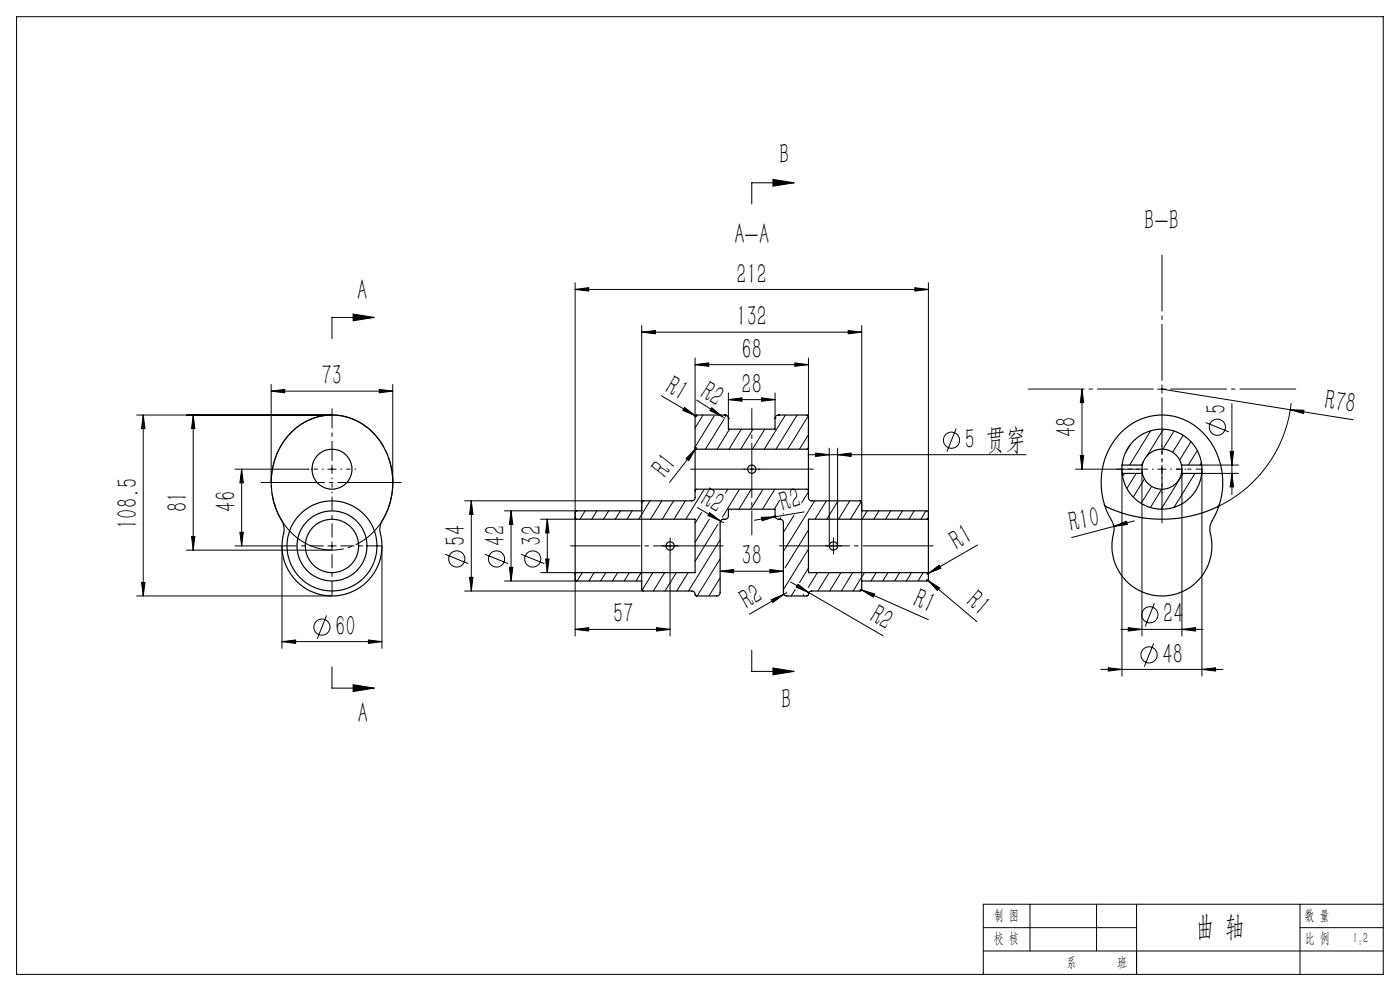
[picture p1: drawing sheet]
<svg xmlns="http://www.w3.org/2000/svg" width="420mm" height="297mm" viewBox="0 0 420 297" stroke-linecap="round" stroke-linejoin="round" font-family="sans-serif">
<g fill="none" stroke="#000" stroke-width=".35">
<path d="M87.6 129.4a17.2 17.2 0 0 1 27.6 4.7 22.7 22.7 0 0 1-.9 22.8l-.4 1.5a23.7 23.7 0 0 1 .3 8.8 15.1 15.1 0 0 1-18.8 10.8 15.1 15.1 0 0 1-10.2-19.1l-.1-1.5a29.2 29.2 0 0 1-3.7-12.2 21.1 21.1 0 0 1 6.2-15.8zM208.5 134.1l.4 .5h33.2l.4-.5M208.5 134.1v13M217.5 124.4h-8.6l-.3 .2-.1 9.5M217.5 124.4h.1M217.5 124.4a.96 .96 0 0 1 1 1M218.5 125.4h.1M218.5 125.4v3.2h14v-3.2M232.5 125.4h.1M233.5 124.4h.1M233.5 124.4l8.9 .1 .1 9.6M233.5 124.4a1.02 1.02 0 0 0-1 1"/>
<path d="M242.5 134.1v13M336.7 139.4v2.5M336.7 139.4a12 12 0 0 1 11.9-10.8 12 12 0 0 1 11.9 10.8M336.7 139.4h6M342.7 139.4v2.5M342.7 139.4a6 6 0 0 1 5.9-4.8 6 6 0 0 1 5.8 4.8M354.4 139.4v2.5M354.4 139.4h6.1M360.5 139.4v2.5M82.3 151.2l.1 .2M116.8 151.2v.2M172.5 155.1l.4 .5h35.6v16h-35.6l-.4 .5"/>
<path d="M172.5 155.1v17M208.5 147.1v2a.96 .96 0 0 1-1 1h-14.5l-.5 .5v2.5h-19.5l-.5 .4v1.6M208.5 147.1l.5-.5h33l.5 .5M242.5 147.1v2a.96 .96 0 0 0 1 1h14.5l.5 .4v2.6h19.5l.5 .4v1.6M278.5 155.1l-.4 .5h-35.6v16h35.6l.4 .5M278.5 155.1v17M331.3 151.2a20.9 20.9 0 0 1 11-25.6 17.4 17.4 0 0 1 21.9 8.5 22.2 22.2 0 0 1 1.6 17.1M331.3 151.2l.1 .2a32.4 32.4 0 0 0 17.2 4.2 34.9 34.9 0 0 0 17.1-4.1l.1-.3M331.3 151.2l.6 1.6 1.6 3.2a5.6 5.6 0 0 1 .3 4.9 15.1 15.1 0 0 0 15.9 17.7 15.1 15.1 0 0 0 13.2-19.7l.2-1.5 2.7-6.2M336.7 141.9a12 12 0 0 0 11.9 10.7 12 12 0 0 0 11.9-10.7M336.7 141.9h6M342.7 141.9a6 6 0 0 0 5.9 4.7 6 6 0 0 0 5.8-4.7"/>
<path d="M354.4 141.9h6.1M172.5 172.1v1.6l.5 .4h19.5v2.5l.4 .5h14.6a1.34 1.34 0 0 1 1.2 1.4l6.3 .1a1.02 1.02 0 0 0 1-1v-21a1.2 1.2 0 0 1 1.7-1l.8-.8v-2.2h14v2a1.23 1.23 0 0 0 1.7 1l.4 .2 .4 .6v21.2a.97 .97 0 0 0 1 1h6.1l.4-.4a1 1 0 0 1 1-1.1h14.6l.4-.4v-2.6h19.5l.5-.4v-1.6"/>
<circle cx="99.6" cy="140.6" r="6"/>
<circle cx="225.5" cy="140.6" r="1.26"/>
<circle cx="99.6" cy="163.6" r="10.5"/>
<circle cx="99.6" cy="163.6" r="13.5"/>
<circle cx="99.6" cy="163.6" r="8"/>
<circle cx="201" cy="163.6" r="1.26"/>
<circle cx="250" cy="163.6" r="1.26"/>
</g>
<g fill="none" stroke="#000" stroke-width=".3">
<path d="M5 5h410v287h-410zM231.9 53.8l6.3 1-6.3 1zM238.2 54.8h-12.7v6.3M105.9 94.1l6.4 1-6.4 1zM112.3 95.1h-12.7v6.4M172.5 86.7l4.1-.5v1zM172.5 84.7v70.4M172.5 86.7h106M192.5 99.6l4.1-.5v.9zM192.5 97.5v76.6M192.5 99.6h66M254.5 99.1l4 .5-4 .4z"/>
<path d="M258.5 97.5v76.6M274.5 86.2l4 .5-4 .5zM278.5 84.7v70.4M81.4 117.2l4-.5v1zM81.4 115.2v29.4M81.4 117.2h36.4M113.8 116.7l4 .5-4 .5zM117.8 115.2v29.4M198.4 118.6l10.2 6M208.5 109.3l4.1-.5v1zM208.5 107.3v17.6M208.5 109.3h34"/>
<path d="M209 119.9l7.7 4.9M218.5 119.8l4.1-.6v1.1zM218.5 117.8v7.6M218.5 119.8h14M228.5 119.2l4 .6-4 .5zM232.5 117.8v7.6M238.4 108.8l4.1 .5-4.1 .5zM242.5 107.3v17.6M324.6 116.6l.5 4.1h-1zM324.6 116.6v24M347.3 116.6h2.5M348.6 115.4v2.5"/>
<path d="M348.6 116.6l38.5 6.2M41 124.4h58.6M43 124.4v54.2M43 124.4l.5 4h-1zM58 124.4v40.5M58 124.4l.5 4h-1zM99.6 139.4v2.5M205.4 122.1l3.2 2.5-3.8-1.6zM205.8 137.4l2.9-2.9-2.1 3.5zM208.6 124.6l.4 .3M208.7 134.5l-7.8 10.1M209 134.1l-.3 .4"/>
<path d="M210.9 124.4l-2.4 3.9M213.5 122.2l3.2 2.6-3.7-1.8zM214.2 124.7l-5.6 9.1M216.7 124.8l.8 .6M217.1 125.7l-5.5 8.9M217.9 124.5l-.2 .4M218.9 128.6l-3.7 6M222.4 128.6l-3.7 6M225.5 139.4v2.5M225.9 128.6l-3.7 6M229.4 128.6l-3.7 6M235.6 124.4l-6.3 10.2"/>
<path d="M239.1 124.4l-6.3 10.2M242.4 136.3h65.4M242.5 124.7l-6.2 9.9M242.5 130.3l-2.6 4.3M244.7 135.8l4.1 .5-4.1 .5zM248.8 134.3v29.3h2.5v-29.3M251.3 136.3l4-.5v1zM286.8 128.5l-2.7 6.9M324.1 136.5h1l-.5 4.1zM339.2 133.2l-1.5 2.4M343 138.4l-.6 1M345.2 129.1l-6.3 10.3"/>
<path d="M348.6 139.4v2.5M349 128.6l-4.9 8.1M352.2 129.2l-3.3 5.4M355 130.5l-3.2 5.1M357.3 132.4l-3.4 5.5M359.2 135l-2.7 4.4M360.4 138.7l-.4 .7M360.5 139.4h11.1M361.7 126.6l7 2.8M369 135.3h1.1l-.5 4.1zM369.6 121v27.2M387.1 122.8l4.1 .1-.2 1z"/>
<path d="M387.1 122.8l18.8 3M387.3 120.8a39.1 39.1 0 0 1-22 31.1M70.5 140.6h21.9M72 159.5h1l-.5 4.1zM72.5 140.6v23M72.5 140.6l.5 4.1h-1zM98.4 140.6h2.5M139.4 150.1h53.6M141.4 150.1v27M141.4 150.1l.5 4.1h-1zM151.3 153.1h21.7M153.3 153.1v21"/>
<path d="M153.3 153.1l.5 4.1h-1zM162.2 155.6h10.8M164.2 155.6l.5 4.1h-1zM164.2 155.6v16M175.5 153.1l-1.5 2.5M179.1 153.1l-1.6 2.5M182.6 153.1l-1.6 2.5M186.1 153.1l-1.5 2.5M189.7 153.1l-1.6 2.5M195 150.1l-3.4 5.5M198.5 150.1l-3.3 5.5M202.1 150.1l-3.4 5.5"/>
<path d="M205.6 150.1l-3.4 5.5M209.2 152.1l6.9 4M210.5 153.6l-2 3.2M211.3 146.6l-5.6 9M212.8 155.6l-4.3 6.9M212.9 153.6l3.2 2.5-3.7-1.6zM215.4 157.1l-6.9 11.1M216.1 156.1l.9 .5M218.3 146.6l-.6 1.1M221.9 146.6l-5.2 8.4M224.3 140.6h2.5M225.4 146.6l-3.7 6"/>
<path d="M228.5 155l4.1-.1-4 1.2zM228.9 146.6l-3.7 6M232.4 146.6l-3.7 6M232.6 154.9l-6.3 1M233.9 149.9l-1.6 2.7M234.2 155.1l-.3 .5M235 153.9l-.1 .1M238.2 154.4l-3.2 5.2M239.5 146.6l-.1 .1M241.2 153.4l-8.6 1.5M242.5 158.9l-7 11.3M242.5 147.4l-2 3.3"/>
<path d="M244.4 150.1l-9.4 15.2M247.9 150.1l-3.4 5.5M251.4 150.1l-3.4 5.5M255 150.1l-3.4 5.5M258.4 150.3l-3.3 5.3M260.2 153.1l-1.6 2.5M263.7 153.1l-1.6 2.5M267.2 153.1l-1.5 2.5M270.8 153.1l-1.6 2.5M274.2 153.1l-1.5 2.5M277.8 153.1l-1.5 2.5M322.6 140.6h18.7"/>
<path d="M334.2 157.8l3.8-1.6 .2 1zM334.2 157.8l-12.7 3.3M336.6 140.6v62M337.3 141.9l-.5 .9M340.3 156.1l-6.1 1.7M340.9 141.9l-2.8 4.5M342.6 140.6v50M343.3 143.5l-3.3 5.5M345.5 145.8l-3.2 5.1M347.3 140.6h2.5M348.5 146.6l-3.4 5.5M354.6 140.6v50"/>
<path d="M355 141.9l-6.7 10.7M358.5 141.9l-6.3 10.2M360.5 141.9h11.1M360.6 140.6v62M369.6 141.9l.5 4h-1.1zM41 178.6h58.6M42.5 174.6h1l-.5 4zM57.5 160.8h1l-.5 4.1zM70.5 163.6h14.3M84.6 163.6v30.7M98.4 163.6h2.5M99.6 162.4v2.5h-43.6"/>
<path d="M114.6 163.6v30.7M133.6 166.1l6.9 2.8M139.4 177.1h53.6M140.9 173h1l-.5 4.1zM145.5 166.1l6.9 2.8M151.3 174.1h21.7M152.8 170h1l-.5 4.1zM156.4 166.1l6.9 2.8M162.2 171.6h10.8M163.7 167.5h1l-.5 4.1zM172.5 172.1v18.5M174.7 171.6l-1.6 2.5"/>
<path d="M178.2 171.6l-1.5 2.5M181.8 171.6l-1.6 2.5M185.3 171.6l-1.6 2.5M188.8 171.6l-1.5 2.5M192.3 171.6l-1.5 2.5M195.9 171.6l-3.3 5.3M199.4 171.6l-3.4 5.5M199.8 163.6h2.5M201 162.4v2.5M201 166.1v24.5M202.9 171.6l-3.4 5.5M206.4 171.6l-3.4 5.5"/>
<path d="M216 171.2l4.1-.5v1zM216 167.5l-6.8 11.1M216 161.8l-9.4 15.3M216 173.2l-3.3 5.4M216 171.2h19M231 170.7l4 .5-4 .5zM231.4 179.7l3.8-1.6-3.3 2.5zM235.2 178.1l-10.4 6M236 177.6l-.8 .5M237.2 174.4l5.5 3.2M238.5 176.7l-1.1 1.9M239.4 175.1l3.3 2.5-3.8-1.6z"/>
<path d="M241.2 178.2l-.3 .4M242.5 164.6l-7.5 12.1M242.5 170.2l-2.6 4.4M242.7 177.6l22.2 13M245.2 171.6l-2.7 4.5M248.7 171.6l-3.3 5.5M250 162.4v2.5M252.3 171.6l-3.4 5.5M255.8 171.6l-3.4 5.5M258 176.6l.5 .2M258.5 176.8l3.9 1.2-.4 1zM258.5 176.8l20 8.9"/>
<path d="M259.3 171.6l-3.4 5.5M262.9 171.6l-1.6 2.5M266.4 171.6l-1.6 2.5M269.9 171.6l-1.5 2.5M273.4 171.6l-1.5 2.5M276.9 171.6l-1.5 2.5M278 173.6l.4 .4M278.4 174l3.5 2.2-.7 .7zM278.4 174l14.7 12.3M278.4 171.9l3.3-2.5 .6 .9zM278.4 171.9l-.4 .2M293.3 163.3l-14.9 8.6"/>
<path d="M84.6 192.3l4.1-.5v1zM84.6 192.3h30M98 184.5l-2.8 6.9M99.6 199.9v6.3h12.7M110.5 191.8l4.1 .5-4.1 .5zM172.5 188.6l4.1-.5v1zM172.5 188.6h28.5M197 188.1l4 .5-4 .5zM225.5 194.9v6.3h12.7M336.2 188.6h24.7M338.5 188.1l4.1 .5-4.1 .5zM346.1 192.8l-2.8 6.9"/>
<path d="M346.3 180.8l-2.7 6.9M354.6 188.6l4.1-.5v1zM105.9 205.2l6.4 1-6.4 1.1zM231.9 200.2l6.3 1-6.3 1zM330.2 200.6h36.7M332.5 200.1l4.1 .5-4.1 .5zM360.6 200.6l4.1-.5v1zM295 278h46M309 271v14M329 271v14M341 271v21M390 278h25"/>
<path d="M390 271v21M415 271h-120v21M295 285h120"/>
<circle cx="285.4" cy="131.9" r="2.42"/>
<circle cx="365.2" cy="128" r="2.42"/>
<circle cx="137" cy="167.5" r="2.42"/>
<circle cx="149" cy="167.5" r="2.42"/>
<circle cx="159.8" cy="167.5" r="2.42"/>
<circle cx="96.6" cy="187.9" r="2.42"/>
<circle cx="344.7" cy="196.3" r="2.42"/>
<circle cx="345" cy="184.3" r="2.42"/>
</g>
<path d="M94.3 125.2a20.7 20.7 0 0 0-12.3 24.9 18.3 18.3 0 0 0 21 14.4 20.1 20.1 0 0 0 14.7-22.5 18.9 18.9 0 0 0-18.9-17.6l-2.3 .2-2.2 .6" fill="none" stroke="#000" stroke-width=".3" stroke-dasharray="30.5 1.3 1.3 1.3" stroke-dashoffset="6.2" stroke-linecap="butt"/>
<path d="M97.1 163.6h-12.2M99.6 161.1v-12.2M99.6 166.1v12.3M102.1 163.6h12.3" fill="none" stroke="#000" stroke-width=".3" stroke-dasharray="30.5 1.3 1.3 1.3" stroke-dashoffset="26.3" stroke-linecap="butt"/>
<path d="M99.6 138.1v-15.7" fill="none" stroke="#000" stroke-width=".3" stroke-dasharray="30.5 1.3 1.3 1.3" stroke-dashoffset="24.6" stroke-linecap="butt"/>
<path d="M348.6 138.1v-4.7M97.1 140.6h-4.7M99.6 143.1v4.8M102.1 140.6h4.8M346.1 140.6h-4.8M348.6 143.1v4.8M351.1 140.6h4.7" fill="none" stroke="#000" stroke-width=".3" stroke-dasharray="30.5 1.3 1.3 1.3" stroke-dashoffset="30" stroke-linecap="butt"/>
<path d="M217 163.6h-46" fill="none" stroke="#000" stroke-width=".3" stroke-dasharray="30.5 1.3 1.3 1.3" stroke-dashoffset="9.4" stroke-linecap="butt"/>
<path d="M207 140.6h37" fill="none" stroke="#000" stroke-width=".3" stroke-dasharray="30.5 1.3 1.3 1.3" stroke-dashoffset="13.9" stroke-linecap="butt"/>
<path d="M233.8 163.6h46.2" fill="none" stroke="#000" stroke-width=".3" stroke-dasharray="30.5 1.3 1.3 1.3" stroke-dashoffset="9.2" stroke-linecap="butt"/>
<path d="M224.3 140.6h-1.3M226.8 140.6h1.2M199.8 163.6h-1.3M201 162.4v-1.3M201 164.9v1.2M202.3 163.6h1.2M248.8 163.6h-1.3M250 162.4v-1.3M250 164.9v1.2M251.3 163.6h1.2" fill="none" stroke="#000" stroke-width=".3" stroke-dasharray="30.5 1.3 1.3 1.3" stroke-linecap="butt"/>
<path d="M225.5 139.4v-17" fill="none" stroke="#000" stroke-width=".3" stroke-dasharray="30.5 1.3 1.3 1.3" stroke-dashoffset="23.9" stroke-linecap="butt"/>
<path d="M225.5 141.9v18.5" fill="none" stroke="#000" stroke-width=".3" stroke-dasharray="30.5 1.3 1.3 1.3" stroke-dashoffset="23.1" stroke-linecap="butt"/>
<path d="M343.1 140.6h-8.1M360.9 140.6h-8.1" fill="none" stroke="#000" stroke-width=".3" stroke-dasharray="30.5 1.3 1.3 1.3" stroke-dashoffset="28.3" stroke-linecap="butt"/>
<path d="M346.1 116.6h-37.8M348.6 114.1v-37.7M348.6 119.1v37.8M351.1 116.6h37.7" fill="none" stroke="#000" stroke-width=".3" stroke-dasharray="30.5 1.3 1.3 1.3" stroke-dashoffset="13.5" stroke-linecap="butt"/>
<path d="M78.3 144.6h42.2" fill="none" stroke="#000" stroke-width=".3" stroke-dasharray="30.5 1.3 1.3 1.3" stroke-dashoffset="11.3" stroke-linecap="butt"/>
<path d="M341 285v7" fill="none" stroke="#0a0605" stroke-width=".3"/>
<g fill="#000">
<path d="M205.4 122.1l3.2 2.5-3.8-1.6zM205.8 137.4l2.9-2.9-2.1 3.5zM213.5 122.2l3.2 2.6-3.7-1.8zM387.1 122.8l4.1 .1-.2 1zM212.9 153.6l3.2 2.5-3.7-1.6zM228.5 155l4.1-.1-4 1.2zM334.2 157.8l3.8-1.6 .2 1zM231.4 179.7l3.8-1.6-3.3 2.5zM239.4 175.1l3.3 2.5-3.8-1.6zM258.5 176.8l3.9 1.2-.4 1zM278.4 174l3.5 2.2-.7 .7zM278.4 171.9l3.3-2.5 .6 .9z"/>
<path d="M231.9 53.8l6.3 1-6.3 1zM231.9 200.2l6.3 1-6.3 1z"/>
<path d="M105.9 94.1l6.4 1-6.4 1zM105.9 205.2l6.4 1-6.4 1.1z"/>
<path d="M81.4 117.2l4-.5v1zM113.8 116.7l4 .5-4 .5z"/>
<path d="M208.5 109.3l4.1-.5v1zM238.4 108.8l4.1 .5-4.1 .5zM172.5 86.7l4.1-.5v1zM274.5 86.2l4 .5-4 .5zM216 171.2l4.1-.5v1zM231 170.7l4 .5-4 .5zM244.7 135.8l4.1 .5-4.1 .5zM251.3 136.3l4-.5v1zM192.5 99.6l4.1-.5v.9zM254.5 99.1l4 .5-4 .4zM332.5 200.1l4.1 .5-4.1 .5zM360.6 200.6l4.1-.5v1z"/>
<path d="M218.5 119.8l4.1-.6v1.1zM228.5 119.2l4 .6-4 .5z"/>
<path d="M58 124.4l.5 4h-1zM57.5 160.8h1l-.5 4.1zM43 124.4l.5 4h-1zM42.5 174.6h1l-.5 4z"/>
<path d="M72.5 140.6l.5 4.1h-1zM72 159.5h1l-.5 4.1zM164.2 155.6l.5 4.1h-1zM163.7 167.5h1l-.5 4.1zM153.3 153.1l.5 4.1h-1zM152.8 170h1l-.5 4.1zM141.4 150.1l.5 4.1h-1zM140.9 173h1l-.5 4.1zM324.6 116.6l.5 4.1h-1zM324.1 136.5h1l-.5 4.1zM369 135.3h1.1l-.5 4.1zM369.6 141.9l.5 4h-1.1z"/>
<path d="M84.6 192.3l4.1-.5v1zM110.5 191.8l4.1 .5-4.1 .5z"/>
<path d="M197 188.1l4 .5-4 .5zM172.5 188.6l4.1-.5v1z"/>
<path d="M338.5 188.1l4.1 .5-4.1 .5zM354.6 188.6l4.1-.5v1z"/>
</g>
<g font-size="8.8">
<text x="233.8" y="49.1">B</text>
<text x="343.3" y="68.9">B-B</text>
<text x="220.3" y="73.2">A-A</text>
<text x="220.9" y="85">212</text>
<text x="107.2" y="90">A</text>
<text x="220.9" y="97.8">132</text>
<text x="222.5" y="107.5">68</text>
<text x="96.5" y="115.5">73</text>
<text x="199.1" y="117.4" transform="rotate(31 199.1 117.4)">R1</text>
<text x="209.7" y="118.9" transform="rotate(33 209.7 118.9)">R2</text>
<text x="222.5" y="118">28</text>
<text x="367.8" y="124" transform="rotate(-90 367.8 124)">5</text>
<text x="397.2" y="122.6" transform="rotate(9 397.2 122.6)">R78</text>
<text x="322.9" y="131" transform="rotate(-90 322.9 131)">48</text>
<text x="289.5" y="134.5">5 贯穿</text>
<text x="199.8" y="143.7" transform="rotate(-52 199.8 143.7)">R1</text>
<text x="56.2" y="153.4" transform="rotate(-90 56.2 153.4)">81</text>
<text x="70.8" y="153.4" transform="rotate(-90 70.8 153.4)">46</text>
<text x="209.8" y="151.1" transform="rotate(30 209.8 151.1)">R2</text>
<text x="234.9" y="153.3" transform="rotate(-15 234.9 153.3)">R2</text>
<text x="41.3" y="158.5" transform="rotate(-90 41.3 158.5)">108.5</text>
<text x="321.2" y="159.4" transform="rotate(-10 321.2 159.4)">R10</text>
<text x="139.7" y="163.5" transform="rotate(-90 139.7 163.5)">54</text>
<text x="151.6" y="163.5" transform="rotate(-90 151.6 163.5)">42</text>
<text x="162.5" y="163.5" transform="rotate(-90 162.5 163.5)">32</text>
<text x="287.2" y="165" transform="rotate(-30 287.2 165)">R1</text>
<text x="222.5" y="169.4">38</text>
<text x="224.1" y="182.8" transform="rotate(-30 224.1 182.8)">R2</text>
<text x="260.5" y="186" transform="rotate(30 260.5 186)">R2</text>
<text x="273.6" y="181.7" transform="rotate(24 273.6 181.7)">R1</text>
<text x="289.4" y="181.1" transform="rotate(40 289.4 181.1)">R1</text>
<text x="100.6" y="190.5">60</text>
<text x="183.9" y="186.9">57</text>
<text x="349" y="186.9">24</text>
<text x="348.7" y="198.9">48</text>
<text x="234.3" y="212.4">B</text>
<text x="107.4" y="216.6">A</text>
</g>
<text font-size="8.5" x="358.5" y="280.6">曲 轴</text>
<g font-size="4.4">
<text x="298.2" y="275.7">制 图</text>
<text x="391.4" y="275.6">数 量</text>
<text x="298.1" y="282.7">校 核</text>
<text x="391.4" y="282.7">比 例</text>
<text x="405.8" y="282.7">1:2</text>
<text x="320" y="289.8">系</text>
<text x="335.1" y="289.8">班</text>
</g>
</svg>
